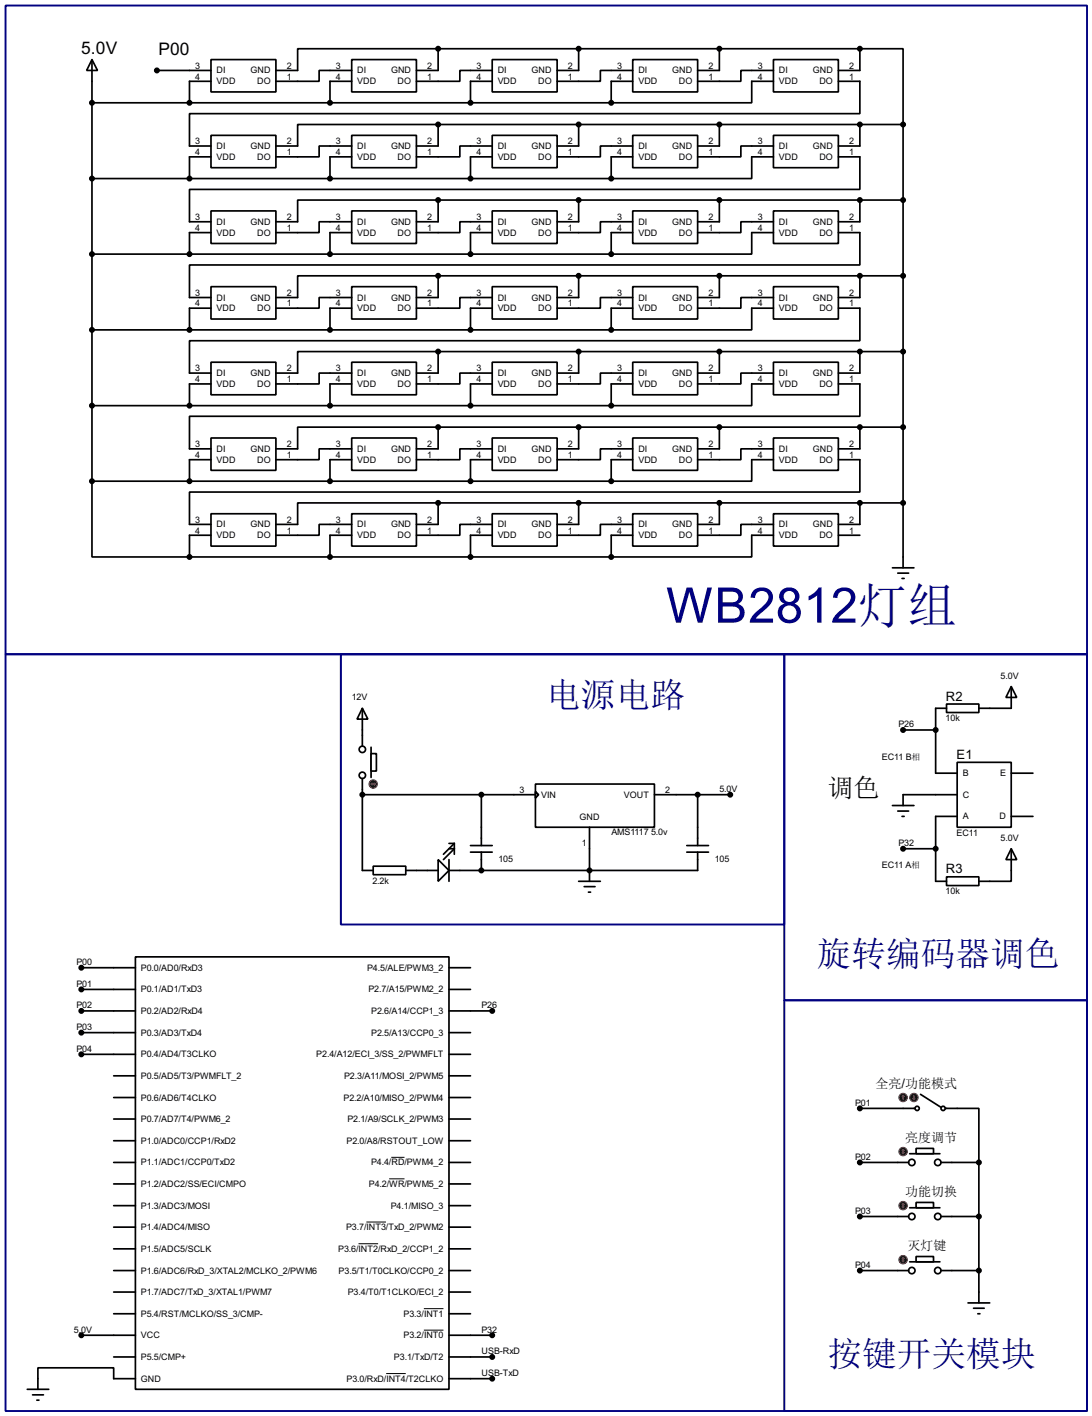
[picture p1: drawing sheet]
<svg xmlns="http://www.w3.org/2000/svg" width="256mm" height="333mm" viewBox="0 0 256 333" stroke-linecap="round" stroke-linejoin="round" font-family="sans-serif">
<g fill="none" stroke="#000" stroke-width=".4">
<path d="M21.6 19.1v94M36.9 16.6h7.6M44.5 19.1v5.1M77.5 16.6h-2.5v2.5h-5.1M77.5 19.1v5.1M102.9 11.5h-33v5.1M102.9 11.5v5.1M102.9 11.5h99.1M110.5 16.6h-2.5v2.5h-5.1M110.5 19.1v5.1M135.9 11.5v5.1M143.6 16.6h-2.6v2.5h-5.1"/>
<path d="M143.6 19.1v5.1M169 11.5v5.1M176.6 16.6h-2.6v2.5h-5M176.6 19.1v5.1h-33M202 19.1v7.6h-157.5v7.6M202 11.5h10.1v17.8M202 11.5v5.1M21.6 24.2h122M44.5 36.9v5.1M77.5 34.3h-2.5v2.6h-5.1M77.5 36.9v5.1M102.9 29.3h-33v5"/>
<path d="M102.9 29.3v5M102.9 29.3h109.2M110.5 34.3h-2.5v2.6h-5.1M110.5 36.9v5.1M135.9 29.3v5M143.6 34.3h-2.6v2.6h-5.1M143.6 36.9v5.1M169 29.3v5M176.6 34.3h-2.6v2.6h-5M176.6 36.9v5.1h-33M202 36.9v7.6h-157.5v7.6M202 29.3v5"/>
<path d="M212.1 29.3v101.6M21.6 42h122M21.6 59.7h122M44.5 54.7v5M77.5 52.1h-2.5v2.6h-5.1M77.5 54.7v5M102.9 47h-33v5.1M102.9 47v5.1M102.9 47h109.2M110.5 52.1h-2.5v2.6h-5.1M110.5 54.7v5M135.9 47v5.1"/>
<path d="M143.6 52.1h-2.6v2.6h-5.1M143.6 54.7v5M169 47v5.1M176.6 52.1h-2.6v2.6h-5M176.6 54.7v5h-33M202 54.7v7.6h-157.5v7.6M202 47v5.1M21.6 77.5h122M44.5 72.4v5.1M77.5 69.9h-2.5v2.5h-5.1M77.5 72.4v5.1M102.9 64.8h-33v5.1"/>
<path d="M102.9 64.8v5.1M102.9 64.8h109.2M110.5 69.9h-2.5v2.5h-5.1M110.5 72.4v5.1M135.9 64.8v5.1M143.6 69.9h-2.6v2.5h-5.1M143.6 72.4v5.1M169 64.8v5.1M176.6 69.9h-2.6v2.5h-5M176.6 72.4v5.1h-33M202 72.4v7.7h-157.5v7.6M202 64.8v5.1"/>
<path d="M21.6 95.3h122M44.5 90.2v5.1M77.5 87.7h-2.5v2.5h-5.1M77.5 90.2v5.1M102.9 82.6h-33v5.1M102.9 82.6v5.1M102.9 82.6h109.2M110.5 87.7h-2.5v2.5h-5.1M110.5 90.2v5.1M135.9 82.6v5.1M143.6 87.7h-2.6v2.5h-5.1M143.6 90.2v5.1"/>
<path d="M169 82.6v5.1M176.6 87.7h-2.6v2.5h-5M176.6 90.2v5.1h-33M202 90.2v7.6h-157.5v7.7M202 82.6v5.1M21.6 113.1v17.8h22.9M21.6 113.1h122M44.5 108v5.1M77.5 105.5h-2.5v2.5h-5.1M77.5 108v5.1M102.9 100.4h-33v5.1M102.9 118.2h-33v5"/>
<path d="M102.9 100.4v5.1M102.9 118.2v5M102.9 100.4h109.2M102.9 118.2h109.2M110.5 105.5h-2.5v2.5h-5.1M110.5 108v5.1M135.9 100.4v5.1M135.9 118.2v5M143.6 105.5h-2.6v2.5h-5.1M143.6 108v5.1M169 100.4v5.1M169 118.2v5"/>
<path d="M176.6 105.5h-2.6v2.5h-5M176.6 108v5.1h-33M202 108v7.6h-157.5v7.6M202 100.4v5.1M202 118.2v5M44.5 125.8v5.1M44.5 130.9h99.1M77.5 123.2h-2.5v2.6h-5.1M77.5 125.8v5.1M110.5 123.2h-2.5v2.6h-5.1M110.5 125.8v5.1M143.6 123.2h-2.6v2.6h-5.1"/>
<path d="M143.6 125.8v5.1M176.6 123.2h-2.6v2.6h-5M176.6 125.8v5.1h-33M85.1 171.5v1.3M212.1 171.5h7.7M219.8 166.4v15.3M232.5 166.4h5M85.1 186.7h35.6M85.1 185.5v19M113.1 186.7v7.7M138.5 199.4v5.1M158.8 186.7h12.7"/>
<path d="M163.9 186.7v7.7M212.1 186.7h7.7M212.1 199.4h7.7M219.8 191.8v15.3M97.8 204.5h2.6M108 204.5h55.9M237.5 204.5v2.6h-5M19.1 227.4h7.6M19.1 232.5h7.6M19.1 237.5h7.6M110.5 237.5h5.1M19.1 242.6h7.6"/>
<path d="M19.1 247.7h7.6M202 260.4h10.1M202 273.1h8.9M223.6 273.1h6.3M224.8 260.4h5.1v12.7M229.9 273.1v30.5M202 285.8h8.9M202 298.5h8.9M223.6 285.8h6.3M223.6 298.5h6.3M19.1 313.7h7.6M110.5 318.8h5.1"/>
<path d="M110.5 313.7h5.1M8.9 323.9v-2.5h17.8v2.5M110.5 323.9h5.1"/>
</g>
<g fill="#000">
<circle cx="113.1" cy="204.5" r=".2"/>
<circle cx="138.5" cy="204.5" r=".2"/>
</g>
<path d="M224.8 179.1h12.7v15.3h-12.7z" fill="#fff" stroke="#000" stroke-width=".4"/>
<path d="M209.6 189.3h5.1M210.9 190.6h2.5M211.9 191.8h.5M212.1 186.7v2.6M219.8 191.8h5M219.8 186.7h5M219.8 181.7h5M237.5 191.8h5.1M237.5 181.7h5.1" fill="none" stroke="#000" stroke-width=".4"/>
<path d="M222.3 165.4h7.6v2h-7.6z" fill="#fff" stroke="#000" stroke-width=".4"/>
<path d="M219.8 166.4h2.5M229.9 166.4h2.6" fill="none" stroke="#000" stroke-width=".4"/>
<path d="M222.3 206h7.6v2.1h-7.6z" fill="#fff" stroke="#000" stroke-width=".4"/>
<path d="M237.5 161.3l1.3 2.6h-2.5zM237.5 161.3v5.1M237.5 199.4l1.3 2.6h-2.5zM237.5 199.4v5.1M219.8 207.1h2.5M229.9 207.1h2.6" fill="none" stroke="#000" stroke-width=".4"/>
<g fill="#000" stroke="#000" stroke-width=".4">
<circle cx="212.1" cy="171.5" r=".5"/>
<circle cx="219.7" cy="171.5" r=".5"/>
<circle cx="212.1" cy="199.4" r=".5"/>
<circle cx="219.7" cy="199.4" r=".5"/>
</g>
<path d="M1.3 1.3h254v152.4h-254zM80.1 153.7h104.1v63.5h-104.1zM184.2 153.7h71.1v81.3h-71.1z" fill="none" stroke="#000080" stroke-width=".45"/>
<g fill="#fff" stroke="#000" stroke-width=".4">
<circle cx="215.4" cy="260.4" r=".5"/>
<circle cx="221.5" cy="260.4" r=".5"/>
</g>
<path d="M216.2 257.1l4.8 3.1M212.1 260.4h2.8M222.1 260.4h2.7" fill="none" stroke="#000" stroke-width=".4"/>
<circle cx="214.6" cy="257.9" r="1" fill="#400000" stroke="#f00" stroke-width=".23"/>
<path d="M214.4 258.1l.3 .3M214.7 257.4v1M214.9 258.1l-.2 .3" fill="none" stroke="#f00" stroke-width=".23"/>
<circle cx="212.1" cy="257.9" r="1" fill="#400000" stroke="#f00" stroke-width=".23"/>
<path d="M212.1 257.4l.3 .2M212.1 257.4l-.2 .2M212.1 257.4v1" fill="none" stroke="#f00" stroke-width=".23"/>
<path d="M227.4 306.1h5.1M228.7 307.4h2.5M229.7 308.7h.5M229.9 303.6v2.5" fill="none" stroke="#000" stroke-width=".4"/>
<g fill="#fff" stroke="#000" stroke-width=".4">
<circle cx="214.1" cy="273.1" r=".75"/>
<circle cx="220.2" cy="273.1" r=".75"/>
</g>
<path d="M213.7 271.1h7.1" fill="none" stroke="#000" stroke-width=".4"/>
<path d="M215.2 269.8h4.1v1.3h-4.1z" fill="#fff" stroke="#000" stroke-width=".4"/>
<path d="M210.9 273.1h2.5M221 273.1h2.6" fill="none" stroke="#000" stroke-width=".4"/>
<circle cx="212.1" cy="270.6" r="1" fill="#400000" stroke="#f00" stroke-width=".23"/>
<path d="M211.9 270.8l.2 .3M212.1 270.1v1M212.1 270.1l.3 .2M212.1 270.1l-.2 .2M212.4 270.8l-.3 .3" fill="none" stroke="#f00" stroke-width=".23"/>
<g fill="#fff" stroke="#000" stroke-width=".4">
<circle cx="214.1" cy="285.8" r=".75"/>
<circle cx="220.2" cy="285.8" r=".75"/>
</g>
<path d="M213.7 283.8h7.1" fill="none" stroke="#000" stroke-width=".4"/>
<path d="M215.2 282.5h4.1v1.3h-4.1z" fill="#fff" stroke="#000" stroke-width=".4"/>
<path d="M210.9 285.8h2.5M221 285.8h2.6" fill="none" stroke="#000" stroke-width=".4"/>
<circle cx="212.1" cy="283.3" r="1" fill="#400000" stroke="#f00" stroke-width=".23"/>
<path d="M211.9 283.5l.2 .3M212.1 282.8v1M212.1 282.8l.3 .2M212.1 282.8l-.2 .2M212.4 283.5l-.3 .3" fill="none" stroke="#f00" stroke-width=".23"/>
<g fill="#000" stroke="#000" stroke-width=".4">
<circle cx="201.9" cy="260.4" r=".5"/>
<circle cx="201.9" cy="273.1" r=".5"/>
<circle cx="201.9" cy="285.8" r=".5"/>
</g>
<g fill="#fff" stroke="#000" stroke-width=".4">
<circle cx="214.1" cy="298.5" r=".75"/>
<circle cx="220.2" cy="298.5" r=".75"/>
</g>
<path d="M213.7 296.5h7.1" fill="none" stroke="#000" stroke-width=".4"/>
<path d="M215.2 295.2h4.1v1.3h-4.1z" fill="#fff" stroke="#000" stroke-width=".4"/>
<path d="M210.9 298.5h2.5M221 298.5h2.6" fill="none" stroke="#000" stroke-width=".4"/>
<circle cx="212.1" cy="296" r="1" fill="#400000" stroke="#f00" stroke-width=".23"/>
<path d="M211.9 296.2l.2 .3M212.1 295.5v1M212.1 295.5l.3 .2M212.1 295.5l-.2 .2M212.4 296.2l-.3 .3" fill="none" stroke="#f00" stroke-width=".23"/>
<circle cx="201.9" cy="298.5" r=".5" fill="#000" stroke="#000" stroke-width=".4"/>
<path d="M31.8 224.8h73.7v101.6h-73.7z" fill="#fff" stroke="#000" stroke-width=".4"/>
<g fill="none" stroke="#000" stroke-width=".4">
<path d="M85.1 166.4l1.3 2.6h-2.5zM85.1 166.4v5.1M110.5 198.7h5.1M113.1 194.4v4.3M161.3 198.7h5.1M163.9 194.4v4.3M110.5 200.2h5.1M113.1 200.2v4.3M135.9 207.1h5.1M137.2 208.3h2.6M138.2 209.6h.5M138.5 204.5v2.6"/>
<path d="M161.3 200.2h5.1M163.9 200.2v4.3M26.7 227.4h5.1M26.7 232.5h5.1M26.7 237.5h5.1M105.5 227.4h5M105.5 232.5h5M105.5 237.5h5M26.7 242.6h5.1M26.7 247.7h5.1M26.7 252.8h5.1M26.7 257.9h5.1"/>
<path d="M105.5 242.6h5M105.5 247.7h5M105.5 252.8h5M105.5 257.9h5M26.7 262.9h5.1M26.7 268h5.1M26.7 273.1h5.1M26.7 278.2h5.1M105.5 262.9h5M105.5 268h5M105.5 273.1h5M105.5 278.2h5"/>
<path d="M26.7 283.3h5.1M26.7 288.3h5.1M26.7 293.4h5.1M26.7 298.5h5.1M105.5 283.3h5M105.5 288.3h5M105.5 293.4h5M105.5 298.5h5M26.7 303.6h5.1M26.7 318.8h5.1M26.7 313.7h5.1M26.7 308.7h5.1"/>
<path d="M105.5 303.6h5M105.5 318.8h5M105.5 313.7h5M105.5 308.7h5M26.7 323.9h5.1M105.5 323.9h5"/>
</g>
<path d="M91.4 277h3.6M91.9 271.9h3.1M84.2 292.2h4.6M86.1 287.1h4.6M99.6 312.5h4.6M99.6 307.5h4.6M90.7 322.7h4.6" fill="none" stroke="#000" stroke-width=".23"/>
<g fill="#000" stroke="#000" stroke-width=".4">
<circle cx="163.8" cy="186.7" r=".5"/>
<circle cx="171.5" cy="186.7" r=".5"/>
<circle cx="138.4" cy="204.5" r=".5"/>
</g>
<path d="M125.8 184.2h27.9v10.2h-27.9z" fill="#fff" stroke="#000" stroke-width=".4"/>
<path d="M120.7 186.7h5.1M125.8 186l.7 .7-.7 .8zM138.5 194.4v5M153.7 186.7h5.1" fill="none" stroke="#000" stroke-width=".4"/>
<g fill="#fff" stroke="#000" stroke-width=".4">
<circle cx="85.1" cy="182.2" r=".75"/>
<circle cx="85.1" cy="176.1" r=".75"/>
</g>
<path d="M87.2 175.6v7.1" fill="none" stroke="#000" stroke-width=".4"/>
<path d="M87.2 177.1h1.2v4.1h-1.2z" fill="#fff" stroke="#000" stroke-width=".4"/>
<path d="M85.1 172.8v2.5M85.1 182.9v2.6" fill="none" stroke="#000" stroke-width=".4"/>
<circle cx="87.6" cy="184.2" r="1" fill="#400000" stroke="#f00" stroke-width=".23"/>
<path d="M87.2 184.2h1M87.2 184.2l.2 .3M87.4 184l-.2 .2M87.9 184l.3 .2M88.2 184.2l-.3 .3" fill="none" stroke="#f00" stroke-width=".23"/>
<path d="M87.7 203.5h7.6v2h-7.6z" fill="#fff" stroke="#000" stroke-width=".4"/>
<path d="M85.1 204.5h2.6M95.3 204.5h2.5" fill="none" stroke="#000" stroke-width=".4"/>
<path d="M102.9 202l2.6 2.5-2.6 2.6z" fill="#fff" stroke="#000" stroke-width=".4"/>
<path d="M105.5 199.4h1.2l-2.5 2.6M105.5 198.2h1.2M106.7 198.2l-2.5 2.5M106.7 198.2v2.5M100.4 204.5h2.5M105.5 202v5.1M105.5 204.5h2.5" fill="none" stroke="#000" stroke-width=".4"/>
<g fill="#000" stroke="#000" stroke-width=".4">
<circle cx="85.1" cy="186.7" r=".5"/>
<circle cx="113" cy="186.7" r=".5"/>
<circle cx="113" cy="204.5" r=".5"/>
<circle cx="19.1" cy="237.5" r=".5"/>
<circle cx="19.1" cy="232.5" r=".5"/>
<circle cx="19.1" cy="227.4" r=".5"/>
<circle cx="19.1" cy="247.7" r=".5"/>
<circle cx="19.1" cy="242.6" r=".5"/>
</g>
<path d="M49.6 14h15.2v7.6h-15.2z" fill-rule="evenodd" fill="#fff" stroke="#000" stroke-width=".4"/>
<path d="M44.5 19.1h5.1M44.5 16.6h5.1M64.8 19.1h5.1M64.8 16.6h5.1" fill="none" stroke="#000" stroke-width=".4"/>
<path d="M82.6 14h15.2v7.6h-15.2z" fill-rule="evenodd" fill="#fff" stroke="#000" stroke-width=".4"/>
<path d="M77.5 19.1h5.1M77.5 16.6h5.1M97.8 19.1h5.1M97.8 16.6h5.1" fill="none" stroke="#000" stroke-width=".4"/>
<path d="M115.6 14h15.3v7.6h-15.3z" fill-rule="evenodd" fill="#fff" stroke="#000" stroke-width=".4"/>
<path d="M110.5 19.1h5.1M110.5 16.6h5.1M130.9 19.1h5M130.9 16.6h5" fill="none" stroke="#000" stroke-width=".4"/>
<path d="M148.6 14h15.3v7.6h-15.3z" fill-rule="evenodd" fill="#fff" stroke="#000" stroke-width=".4"/>
<path d="M143.6 19.1h5M143.6 16.6h5M163.9 19.1h5.1M163.9 16.6h5.1" fill="none" stroke="#000" stroke-width=".4"/>
<path d="M181.7 14h15.2v7.6h-15.2z" fill-rule="evenodd" fill="#fff" stroke="#000" stroke-width=".4"/>
<path d="M176.6 19.1h5.1M176.6 16.6h5.1M196.9 19.1h5.1M196.9 16.6h5.1" fill="none" stroke="#000" stroke-width=".4"/>
<circle cx="36.8" cy="16.6" r=".5" fill="#000" stroke="#000" stroke-width=".4"/>
<path d="M49.6 85.1h15.2v7.7h-15.2z" fill-rule="evenodd" fill="#fff" stroke="#000" stroke-width=".4"/>
<path d="M44.5 90.2h5.1M44.5 87.7h5.1M64.8 90.2h5.1M64.8 87.7h5.1" fill="none" stroke="#000" stroke-width=".4"/>
<path d="M82.6 85.1h15.2v7.7h-15.2z" fill-rule="evenodd" fill="#fff" stroke="#000" stroke-width=".4"/>
<path d="M77.5 90.2h5.1M77.5 87.7h5.1M97.8 90.2h5.1M97.8 87.7h5.1" fill="none" stroke="#000" stroke-width=".4"/>
<path d="M115.6 85.1h15.3v7.7h-15.3z" fill-rule="evenodd" fill="#fff" stroke="#000" stroke-width=".4"/>
<path d="M110.5 90.2h5.1M110.5 87.7h5.1M130.9 90.2h5M130.9 87.7h5" fill="none" stroke="#000" stroke-width=".4"/>
<path d="M148.6 85.1h15.3v7.7h-15.3z" fill-rule="evenodd" fill="#fff" stroke="#000" stroke-width=".4"/>
<path d="M143.6 90.2h5M143.6 87.7h5M163.9 90.2h5.1M163.9 87.7h5.1" fill="none" stroke="#000" stroke-width=".4"/>
<path d="M181.7 85.1h15.2v7.7h-15.2z" fill-rule="evenodd" fill="#fff" stroke="#000" stroke-width=".4"/>
<path d="M176.6 90.2h5.1M176.6 87.7h5.1M196.9 90.2h5.1M196.9 87.7h5.1" fill="none" stroke="#000" stroke-width=".4"/>
<path d="M49.6 31.8h15.2v7.6h-15.2z" fill-rule="evenodd" fill="#fff" stroke="#000" stroke-width=".4"/>
<path d="M44.5 36.9h5.1M44.5 34.3h5.1M64.8 36.9h5.1M64.8 34.3h5.1" fill="none" stroke="#000" stroke-width=".4"/>
<path d="M82.6 31.8h15.2v7.6h-15.2z" fill-rule="evenodd" fill="#fff" stroke="#000" stroke-width=".4"/>
<path d="M77.5 36.9h5.1M77.5 34.3h5.1M97.8 36.9h5.1M97.8 34.3h5.1" fill="none" stroke="#000" stroke-width=".4"/>
<path d="M115.6 31.8h15.3v7.6h-15.3z" fill-rule="evenodd" fill="#fff" stroke="#000" stroke-width=".4"/>
<path d="M110.5 36.9h5.1M110.5 34.3h5.1M130.9 36.9h5M130.9 34.3h5" fill="none" stroke="#000" stroke-width=".4"/>
<path d="M148.6 31.8h15.3v7.6h-15.3z" fill-rule="evenodd" fill="#fff" stroke="#000" stroke-width=".4"/>
<path d="M143.6 36.9h5M143.6 34.3h5M163.9 36.9h5.1M163.9 34.3h5.1" fill="none" stroke="#000" stroke-width=".4"/>
<path d="M181.7 31.8h15.2v7.6h-15.2z" fill-rule="evenodd" fill="#fff" stroke="#000" stroke-width=".4"/>
<path d="M176.6 36.9h5.1M176.6 34.3h5.1M196.9 36.9h5.1M196.9 34.3h5.1" fill="none" stroke="#000" stroke-width=".4"/>
<path d="M49.6 102.9h15.2v7.6h-15.2z" fill-rule="evenodd" fill="#fff" stroke="#000" stroke-width=".4"/>
<path d="M44.5 108h5.1M44.5 105.5h5.1M64.8 108h5.1M64.8 105.5h5.1" fill="none" stroke="#000" stroke-width=".4"/>
<path d="M82.6 102.9h15.2v7.6h-15.2z" fill-rule="evenodd" fill="#fff" stroke="#000" stroke-width=".4"/>
<path d="M77.5 108h5.1M77.5 105.5h5.1M97.8 108h5.1M97.8 105.5h5.1" fill="none" stroke="#000" stroke-width=".4"/>
<path d="M115.6 102.9h15.3v7.6h-15.3z" fill-rule="evenodd" fill="#fff" stroke="#000" stroke-width=".4"/>
<path d="M110.5 108h5.1M110.5 105.5h5.1M130.9 108h5M130.9 105.5h5" fill="none" stroke="#000" stroke-width=".4"/>
<path d="M148.6 102.9h15.3v7.6h-15.3z" fill-rule="evenodd" fill="#fff" stroke="#000" stroke-width=".4"/>
<path d="M143.6 108h5M143.6 105.5h5M163.9 108h5.1M163.9 105.5h5.1" fill="none" stroke="#000" stroke-width=".4"/>
<path d="M181.7 102.9h15.2v7.6h-15.2z" fill-rule="evenodd" fill="#fff" stroke="#000" stroke-width=".4"/>
<path d="M176.6 108h5.1M176.6 105.5h5.1M196.9 108h5.1M196.9 105.5h5.1" fill="none" stroke="#000" stroke-width=".4"/>
<path d="M49.6 49.6h15.2v7.6h-15.2z" fill-rule="evenodd" fill="#fff" stroke="#000" stroke-width=".4"/>
<path d="M44.5 54.7h5.1M44.5 52.1h5.1M64.8 54.7h5.1M64.8 52.1h5.1" fill="none" stroke="#000" stroke-width=".4"/>
<path d="M82.6 49.6h15.2v7.6h-15.2z" fill-rule="evenodd" fill="#fff" stroke="#000" stroke-width=".4"/>
<path d="M77.5 54.7h5.1M77.5 52.1h5.1M97.8 54.7h5.1M97.8 52.1h5.1" fill="none" stroke="#000" stroke-width=".4"/>
<path d="M115.6 49.6h15.3v7.6h-15.3z" fill-rule="evenodd" fill="#fff" stroke="#000" stroke-width=".4"/>
<path d="M110.5 54.7h5.1M110.5 52.1h5.1M130.9 54.7h5M130.9 52.1h5" fill="none" stroke="#000" stroke-width=".4"/>
<path d="M148.6 49.6h15.3v7.6h-15.3z" fill-rule="evenodd" fill="#fff" stroke="#000" stroke-width=".4"/>
<path d="M143.6 54.7h5M143.6 52.1h5M163.9 54.7h5.1M163.9 52.1h5.1" fill="none" stroke="#000" stroke-width=".4"/>
<path d="M181.7 49.6h15.2v7.6h-15.2z" fill-rule="evenodd" fill="#fff" stroke="#000" stroke-width=".4"/>
<path d="M176.6 54.7h5.1M176.6 52.1h5.1M196.9 54.7h5.1M196.9 52.1h5.1" fill="none" stroke="#000" stroke-width=".4"/>
<path d="M49.6 120.7h15.2v7.6h-15.2z" fill-rule="evenodd" fill="#fff" stroke="#000" stroke-width=".4"/>
<path d="M44.5 125.8h5.1M44.5 123.2h5.1M64.8 125.8h5.1M64.8 123.2h5.1" fill="none" stroke="#000" stroke-width=".4"/>
<path d="M82.6 120.7h15.2v7.6h-15.2z" fill-rule="evenodd" fill="#fff" stroke="#000" stroke-width=".4"/>
<path d="M77.5 125.8h5.1M77.5 123.2h5.1M97.8 125.8h5.1M97.8 123.2h5.1" fill="none" stroke="#000" stroke-width=".4"/>
<path d="M115.6 120.7h15.3v7.6h-15.3z" fill-rule="evenodd" fill="#fff" stroke="#000" stroke-width=".4"/>
<path d="M110.5 125.8h5.1M110.5 123.2h5.1M130.9 125.8h5M130.9 123.2h5" fill="none" stroke="#000" stroke-width=".4"/>
<path d="M148.6 120.7h15.3v7.6h-15.3z" fill-rule="evenodd" fill="#fff" stroke="#000" stroke-width=".4"/>
<path d="M143.6 125.8h5M143.6 123.2h5M163.9 125.8h5.1M163.9 123.2h5.1" fill="none" stroke="#000" stroke-width=".4"/>
<path d="M181.7 120.7h15.2v7.6h-15.2z" fill-rule="evenodd" fill="#fff" stroke="#000" stroke-width=".4"/>
<path d="M176.6 125.8h5.1M176.6 123.2h5.1M196.9 125.8h5.1M196.9 123.2h5.1" fill="none" stroke="#000" stroke-width=".4"/>
<path d="M49.6 67.4h15.2v7.6h-15.2z" fill-rule="evenodd" fill="#fff" stroke="#000" stroke-width=".4"/>
<path d="M44.5 72.4h5.1M44.5 69.9h5.1M64.8 72.4h5.1M64.8 69.9h5.1" fill="none" stroke="#000" stroke-width=".4"/>
<path d="M82.6 67.4h15.2v7.6h-15.2z" fill-rule="evenodd" fill="#fff" stroke="#000" stroke-width=".4"/>
<path d="M77.5 72.4h5.1M77.5 69.9h5.1M97.8 72.4h5.1M97.8 69.9h5.1" fill="none" stroke="#000" stroke-width=".4"/>
<path d="M115.6 67.4h15.3v7.6h-15.3z" fill-rule="evenodd" fill="#fff" stroke="#000" stroke-width=".4"/>
<path d="M110.5 72.4h5.1M110.5 69.9h5.1M130.9 72.4h5M130.9 69.9h5" fill="none" stroke="#000" stroke-width=".4"/>
<path d="M148.6 67.4h15.3v7.6h-15.3z" fill-rule="evenodd" fill="#fff" stroke="#000" stroke-width=".4"/>
<path d="M143.6 72.4h5M143.6 69.9h5M163.9 72.4h5.1M163.9 69.9h5.1" fill="none" stroke="#000" stroke-width=".4"/>
<path d="M181.7 67.4h15.2v7.6h-15.2z" fill-rule="evenodd" fill="#fff" stroke="#000" stroke-width=".4"/>
<g fill="none" stroke="#000" stroke-width=".4">
<path d="M21.6 14l1.3 2.6h-2.5zM21.6 14v5.1M176.6 72.4h5.1M176.6 69.9h5.1M196.9 72.4h5.1M196.9 69.9h5.1M209.6 133.4h5.1M210.9 134.7h2.5M211.9 135.9h.5M212.1 130.9v2.5M6.4 326.4h5.1M7.7 327.7h2.5"/>
<path d="M8.7 329h.5M8.9 323.9v2.5"/>
</g>
<g fill="#000" stroke="#000" stroke-width=".4">
<circle cx="102.9" cy="11.5" r=".5"/>
<circle cx="135.9" cy="11.5" r=".5"/>
<circle cx="168.9" cy="11.5" r=".5"/>
<circle cx="201.9" cy="11.5" r=".5"/>
<circle cx="21.6" cy="24.2" r=".5"/>
<circle cx="44.5" cy="24.2" r=".5"/>
<circle cx="77.5" cy="24.2" r=".5"/>
<circle cx="102.9" cy="29.3" r=".5"/>
<circle cx="110.5" cy="24.2" r=".5"/>
<circle cx="135.9" cy="29.3" r=".5"/>
<circle cx="143.5" cy="24.2" r=".5"/>
<circle cx="168.9" cy="29.3" r=".5"/>
<circle cx="201.9" cy="29.3" r=".5"/>
<circle cx="212.1" cy="29.3" r=".5"/>
<circle cx="21.6" cy="42" r=".5"/>
<circle cx="21.6" cy="59.7" r=".5"/>
<circle cx="44.5" cy="42" r=".5"/>
<circle cx="44.5" cy="59.7" r=".5"/>
<circle cx="77.5" cy="59.7" r=".5"/>
<circle cx="77.5" cy="42" r=".5"/>
<circle cx="102.9" cy="47" r=".5"/>
<circle cx="110.5" cy="59.7" r=".5"/>
<circle cx="110.5" cy="42" r=".5"/>
<circle cx="135.9" cy="47" r=".5"/>
<circle cx="143.5" cy="42" r=".5"/>
<circle cx="143.5" cy="59.7" r=".5"/>
<circle cx="168.9" cy="47" r=".5"/>
<circle cx="201.9" cy="47" r=".5"/>
<circle cx="212.1" cy="47" r=".5"/>
<circle cx="21.6" cy="77.5" r=".5"/>
<circle cx="44.5" cy="77.5" r=".5"/>
<circle cx="77.5" cy="77.5" r=".5"/>
<circle cx="102.9" cy="64.8" r=".5"/>
<circle cx="110.5" cy="77.5" r=".5"/>
<circle cx="135.9" cy="64.8" r=".5"/>
<circle cx="143.5" cy="77.5" r=".5"/>
<circle cx="168.9" cy="64.8" r=".5"/>
<circle cx="201.9" cy="64.8" r=".5"/>
<circle cx="212.1" cy="64.8" r=".5"/>
<circle cx="21.6" cy="95.3" r=".5"/>
<circle cx="44.5" cy="95.3" r=".5"/>
<circle cx="77.5" cy="95.3" r=".5"/>
<circle cx="102.9" cy="82.6" r=".5"/>
<circle cx="110.5" cy="95.3" r=".5"/>
<circle cx="135.9" cy="82.6" r=".5"/>
<circle cx="143.5" cy="95.3" r=".5"/>
<circle cx="168.9" cy="82.6" r=".5"/>
<circle cx="201.9" cy="82.6" r=".5"/>
<circle cx="212.1" cy="82.6" r=".5"/>
<circle cx="21.6" cy="113.1" r=".5"/>
<circle cx="44.5" cy="113.1" r=".5"/>
<circle cx="77.5" cy="113.1" r=".5"/>
<circle cx="102.9" cy="118.2" r=".5"/>
<circle cx="102.9" cy="100.4" r=".5"/>
<circle cx="110.5" cy="113.1" r=".5"/>
<circle cx="135.9" cy="118.2" r=".5"/>
<circle cx="135.9" cy="100.4" r=".5"/>
<circle cx="143.5" cy="113.1" r=".5"/>
<circle cx="168.9" cy="118.2" r=".5"/>
<circle cx="168.9" cy="100.4" r=".5"/>
<circle cx="201.9" cy="118.2" r=".5"/>
<circle cx="201.9" cy="100.4" r=".5"/>
<circle cx="212.1" cy="118.2" r=".5"/>
<circle cx="212.1" cy="100.4" r=".5"/>
<circle cx="44.5" cy="130.9" r=".5"/>
<circle cx="77.5" cy="130.9" r=".5"/>
<circle cx="110.5" cy="130.9" r=".5"/>
<circle cx="143.5" cy="130.9" r=".5"/>
<circle cx="115.6" cy="237.5" r=".5"/>
<circle cx="229.9" cy="273.1" r=".5"/>
<circle cx="229.9" cy="298.5" r=".5"/>
<circle cx="229.9" cy="285.8" r=".5"/>
<circle cx="19.1" cy="313.7" r=".5"/>
<circle cx="115.6" cy="313.7" r=".5"/>
<circle cx="115.6" cy="318.8" r=".5"/>
<circle cx="115.6" cy="323.9" r=".5"/>
</g>
<path d="M1.3 153.7h254v177.8h-254zM184.2 235h71.1v96.5h-71.1z" fill="none" stroke="#000080" stroke-width=".45"/>
<text font-size="12.9" fill="#000080" x="156.5" y="146.3">WB2812灯组</text>
<g font-size="8.2" fill="#000080">
<text x="128.3" y="166.1">电源电路</text>
<text x="191.8" y="227.1">旋转编码器调色</text>
<text x="194.4" y="321">按键开关模块</text>
</g>
<text font-size="6.1" x="194.4" y="187.2">调色</text>
<g font-size="4.6">
<text x="19.1" y="12.8">5.0V</text>
<text x="37.2" y="13">P00</text>
</g>
<g font-size="3.4">
<text x="222.2" y="164.6">R2</text>
<text x="224.7" y="178.3">E1</text>
<text x="222.2" y="205.2">R3</text>
</g>
<g font-size="3.1">
<text x="205.7" y="255.5">全亮/功能模式</text>
<text x="212.6" y="268.2">亮度调节</text>
<text x="212.6" y="280.9">功能切换</text>
<text x="213.2" y="293.6">灭灯键</text>
</g>
<g font-size="2.4">
<text x="45.9" y="16.2">3</text>
<text x="50.9" y="17.3">DI</text>
<text x="58.8" y="17.3">GND</text>
<text x="67.4" y="16.2">2</text>
<text x="78.9" y="16.2">3</text>
<text x="83.9" y="17.3">DI</text>
<text x="91.8" y="17.3">GND</text>
<text x="100.4" y="16.2">2</text>
<text x="111.9" y="16.2">3</text>
<text x="116.9" y="17.3">DI</text>
<text x="124.8" y="17.3">GND</text>
<text x="133.4" y="16.2">2</text>
<text x="145" y="16.2">3</text>
<text x="149.9" y="17.3">DI</text>
<text x="157.9" y="17.3">GND</text>
<text x="166.4" y="16.2">2</text>
<text x="178" y="16.2">3</text>
<text x="182.9" y="17.3">DI</text>
<text x="190.9" y="17.3">GND</text>
<text x="199.4" y="16.2">2</text>
<text x="45.9" y="18.7">4</text>
<text x="50.9" y="19.8">VDD</text>
<text x="60.4" y="19.8">DO</text>
<text x="67.4" y="18.7">1</text>
<text x="78.9" y="18.7">4</text>
<text x="83.9" y="19.8">VDD</text>
<text x="93.4" y="19.8">DO</text>
<text x="100.4" y="18.7">1</text>
<text x="111.9" y="18.7">4</text>
<text x="116.9" y="19.8">VDD</text>
<text x="126.4" y="19.8">DO</text>
<text x="133.4" y="18.7">1</text>
<text x="145" y="18.7">4</text>
<text x="149.9" y="19.8">VDD</text>
<text x="159.4" y="19.8">DO</text>
<text x="166.4" y="18.7">1</text>
<text x="178" y="18.7">4</text>
<text x="182.9" y="19.8">VDD</text>
<text x="192.4" y="19.8">DO</text>
<text x="199.4" y="18.7">1</text>
<text x="45.9" y="33.9">3</text>
<text x="50.9" y="35">DI</text>
<text x="58.8" y="35">GND</text>
<text x="67.4" y="33.9">2</text>
<text x="78.9" y="33.9">3</text>
<text x="83.9" y="35">DI</text>
<text x="91.8" y="35">GND</text>
<text x="100.4" y="33.9">2</text>
<text x="111.9" y="33.9">3</text>
<text x="116.9" y="35">DI</text>
<text x="124.8" y="35">GND</text>
<text x="133.4" y="33.9">2</text>
<text x="145" y="33.9">3</text>
<text x="149.9" y="35">DI</text>
<text x="157.9" y="35">GND</text>
<text x="166.4" y="33.9">2</text>
<text x="178" y="33.9">3</text>
<text x="182.9" y="35">DI</text>
<text x="190.9" y="35">GND</text>
<text x="199.4" y="33.9">2</text>
<text x="45.9" y="36.4">4</text>
<text x="50.9" y="37.5">VDD</text>
<text x="60.4" y="37.5">DO</text>
<text x="67.4" y="36.4">1</text>
<text x="78.9" y="36.4">4</text>
<text x="83.9" y="37.5">VDD</text>
<text x="93.4" y="37.5">DO</text>
<text x="100.4" y="36.4">1</text>
<text x="111.9" y="36.4">4</text>
<text x="116.9" y="37.5">VDD</text>
<text x="126.4" y="37.5">DO</text>
<text x="133.4" y="36.4">1</text>
<text x="145" y="36.4">4</text>
<text x="149.9" y="37.5">VDD</text>
<text x="159.4" y="37.5">DO</text>
<text x="166.4" y="36.4">1</text>
<text x="178" y="36.4">4</text>
<text x="182.9" y="37.5">VDD</text>
<text x="192.4" y="37.5">DO</text>
<text x="199.4" y="36.4">1</text>
<text x="45.9" y="51.7">3</text>
<text x="50.9" y="52.8">DI</text>
<text x="58.8" y="52.8">GND</text>
<text x="67.4" y="51.7">2</text>
<text x="78.9" y="51.7">3</text>
<text x="83.9" y="52.8">DI</text>
<text x="91.8" y="52.8">GND</text>
<text x="100.4" y="51.7">2</text>
<text x="111.9" y="51.7">3</text>
<text x="116.9" y="52.8">DI</text>
<text x="124.8" y="52.8">GND</text>
<text x="133.4" y="51.7">2</text>
<text x="145" y="51.7">3</text>
<text x="149.9" y="52.8">DI</text>
<text x="157.9" y="52.8">GND</text>
<text x="166.4" y="51.7">2</text>
<text x="178" y="51.7">3</text>
<text x="182.9" y="52.8">DI</text>
<text x="190.9" y="52.8">GND</text>
<text x="199.4" y="51.7">2</text>
<text x="45.9" y="54.3">4</text>
<text x="50.9" y="55.4">VDD</text>
<text x="60.4" y="55.4">DO</text>
<text x="67.4" y="54.3">1</text>
<text x="78.9" y="54.3">4</text>
<text x="83.9" y="55.4">VDD</text>
<text x="93.4" y="55.4">DO</text>
<text x="100.4" y="54.3">1</text>
<text x="111.9" y="54.3">4</text>
<text x="116.9" y="55.4">VDD</text>
<text x="126.4" y="55.4">DO</text>
<text x="133.4" y="54.3">1</text>
<text x="145" y="54.3">4</text>
<text x="149.9" y="55.4">VDD</text>
<text x="159.4" y="55.4">DO</text>
<text x="166.4" y="54.3">1</text>
<text x="178" y="54.3">4</text>
<text x="182.9" y="55.4">VDD</text>
<text x="192.4" y="55.4">DO</text>
<text x="199.4" y="54.3">1</text>
<text x="45.9" y="69.5">3</text>
<text x="45.9" y="72">4</text>
<text x="50.9" y="70.6">DI</text>
<text x="58.8" y="70.6">GND</text>
<text x="67.4" y="72">1</text>
<text x="67.4" y="69.5">2</text>
<text x="78.9" y="69.5">3</text>
<text x="78.9" y="72">4</text>
<text x="83.9" y="70.6">DI</text>
<text x="91.8" y="70.6">GND</text>
<text x="100.4" y="72">1</text>
<text x="100.4" y="69.5">2</text>
<text x="111.9" y="69.5">3</text>
<text x="111.9" y="72">4</text>
<text x="116.9" y="70.6">DI</text>
<text x="124.8" y="70.6">GND</text>
<text x="133.4" y="72">1</text>
<text x="133.4" y="69.5">2</text>
<text x="145" y="69.5">3</text>
<text x="145" y="72">4</text>
<text x="149.9" y="70.6">DI</text>
<text x="157.9" y="70.6">GND</text>
<text x="166.4" y="72">1</text>
<text x="166.4" y="69.5">2</text>
<text x="178" y="69.5">3</text>
<text x="178" y="72">4</text>
<text x="182.9" y="70.6">DI</text>
<text x="190.9" y="70.6">GND</text>
<text x="199.4" y="72">1</text>
<text x="199.4" y="69.5">2</text>
<text x="50.9" y="73.1">VDD</text>
<text x="60.4" y="73.1">DO</text>
<text x="83.9" y="73.1">VDD</text>
<text x="93.4" y="73.1">DO</text>
<text x="116.9" y="73.1">VDD</text>
<text x="126.4" y="73.1">DO</text>
<text x="149.9" y="73.1">VDD</text>
<text x="159.4" y="73.1">DO</text>
<text x="182.9" y="73.1">VDD</text>
<text x="192.4" y="73.1">DO</text>
<text x="45.9" y="87.3">3</text>
<text x="45.9" y="89.8">4</text>
<text x="50.9" y="88.4">DI</text>
<text x="58.8" y="88.4">GND</text>
<text x="67.4" y="89.8">1</text>
<text x="67.4" y="87.3">2</text>
<text x="78.9" y="87.3">3</text>
<text x="78.9" y="89.8">4</text>
<text x="83.9" y="88.4">DI</text>
<text x="91.8" y="88.4">GND</text>
<text x="100.4" y="89.8">1</text>
<text x="100.4" y="87.3">2</text>
<text x="111.9" y="87.3">3</text>
<text x="111.9" y="89.8">4</text>
<text x="116.9" y="88.4">DI</text>
<text x="124.8" y="88.4">GND</text>
<text x="133.4" y="89.8">1</text>
<text x="133.4" y="87.3">2</text>
<text x="145" y="87.3">3</text>
<text x="145" y="89.8">4</text>
<text x="149.9" y="88.4">DI</text>
<text x="157.9" y="88.4">GND</text>
<text x="166.4" y="89.8">1</text>
<text x="166.4" y="87.3">2</text>
<text x="178" y="87.3">3</text>
<text x="178" y="89.8">4</text>
<text x="182.9" y="88.4">DI</text>
<text x="190.9" y="88.4">GND</text>
<text x="199.4" y="89.8">1</text>
<text x="199.4" y="87.3">2</text>
<text x="50.9" y="90.9">VDD</text>
<text x="60.4" y="90.9">DO</text>
<text x="83.9" y="90.9">VDD</text>
<text x="93.4" y="90.9">DO</text>
<text x="116.9" y="90.9">VDD</text>
<text x="126.4" y="90.9">DO</text>
<text x="149.9" y="90.9">VDD</text>
<text x="159.4" y="90.9">DO</text>
<text x="182.9" y="90.9">VDD</text>
<text x="192.4" y="90.9">DO</text>
<text x="45.9" y="105.1">3</text>
<text x="45.9" y="107.6">4</text>
<text x="50.9" y="106.2">DI</text>
<text x="58.8" y="106.2">GND</text>
<text x="67.4" y="107.6">1</text>
<text x="67.4" y="105.1">2</text>
<text x="78.9" y="105.1">3</text>
<text x="78.9" y="107.6">4</text>
<text x="83.9" y="106.2">DI</text>
<text x="91.8" y="106.2">GND</text>
<text x="100.4" y="107.6">1</text>
<text x="100.4" y="105.1">2</text>
<text x="111.9" y="105.1">3</text>
<text x="111.9" y="107.6">4</text>
<text x="116.9" y="106.2">DI</text>
<text x="124.8" y="106.2">GND</text>
<text x="133.4" y="107.6">1</text>
<text x="133.4" y="105.1">2</text>
<text x="145" y="105.1">3</text>
<text x="145" y="107.6">4</text>
<text x="149.9" y="106.2">DI</text>
<text x="157.9" y="106.2">GND</text>
<text x="166.4" y="107.6">1</text>
<text x="166.4" y="105.1">2</text>
<text x="178" y="105.1">3</text>
<text x="178" y="107.6">4</text>
<text x="182.9" y="106.2">DI</text>
<text x="190.9" y="106.2">GND</text>
<text x="199.4" y="107.6">1</text>
<text x="199.4" y="105.1">2</text>
<text x="50.9" y="108.7">VDD</text>
<text x="60.4" y="108.7">DO</text>
<text x="83.9" y="108.7">VDD</text>
<text x="93.4" y="108.7">DO</text>
<text x="116.9" y="108.7">VDD</text>
<text x="126.4" y="108.7">DO</text>
<text x="149.9" y="108.7">VDD</text>
<text x="159.4" y="108.7">DO</text>
<text x="182.9" y="108.7">VDD</text>
<text x="192.4" y="108.7">DO</text>
<text x="45.9" y="122.8">3</text>
<text x="45.9" y="125.4">4</text>
<text x="50.9" y="123.9">DI</text>
<text x="58.8" y="123.9">GND</text>
<text x="67.4" y="125.4">1</text>
<text x="67.4" y="122.8">2</text>
<text x="78.9" y="122.8">3</text>
<text x="78.9" y="125.4">4</text>
<text x="83.9" y="123.9">DI</text>
<text x="91.8" y="123.9">GND</text>
<text x="100.4" y="125.4">1</text>
<text x="100.4" y="122.8">2</text>
<text x="111.9" y="122.8">3</text>
<text x="111.9" y="125.4">4</text>
<text x="116.9" y="123.9">DI</text>
<text x="124.8" y="123.9">GND</text>
<text x="133.4" y="125.4">1</text>
<text x="133.4" y="122.8">2</text>
<text x="145" y="122.8">3</text>
<text x="145" y="125.4">4</text>
<text x="149.9" y="123.9">DI</text>
<text x="157.9" y="123.9">GND</text>
<text x="166.4" y="125.4">1</text>
<text x="166.4" y="122.8">2</text>
<text x="178" y="122.8">3</text>
<text x="178" y="125.4">4</text>
<text x="182.9" y="123.9">DI</text>
<text x="190.9" y="123.9">GND</text>
<text x="199.4" y="125.4">1</text>
<text x="199.4" y="122.8">2</text>
<text x="50.9" y="126.4">VDD</text>
<text x="60.4" y="126.4">DO</text>
<text x="83.9" y="126.4">VDD</text>
<text x="93.4" y="126.4">DO</text>
<text x="116.9" y="126.4">VDD</text>
<text x="126.4" y="126.4">DO</text>
<text x="149.9" y="126.4">VDD</text>
<text x="159.4" y="126.4">DO</text>
<text x="182.9" y="126.4">VDD</text>
<text x="192.4" y="126.4">DO</text>
<text x="235" y="159.5">5.0V</text>
<text x="82.6" y="164.6">12V</text>
<text x="211" y="170.9">P26</text>
<text x="222.1" y="169.5">10k</text>
<text x="207.1" y="178.5">EC11 B</text>
<text x="226.1" y="182.4">B</text>
<text x="234.9" y="182.4">E</text>
<text x="122.1" y="186.3">3</text>
<text x="127.1" y="187.4">VIN</text>
<text x="146.5" y="187.4">VOUT</text>
<text x="156.3" y="186.3">2</text>
<text x="169" y="186.1">5.0V</text>
<text x="226.1" y="187.4">C</text>
<text x="136.1" y="192.7">GND</text>
<text x="143.6" y="196.3">AMS1117</text>
<text x="152.9" y="196.3">5.0v</text>
<text x="224.6" y="196.5">EC11</text>
<text x="226.1" y="192.5">A</text>
<text x="234.7" y="192.5">D</text>
<text x="235" y="197.6">5.0V</text>
<text x="117.1" y="202.4">105</text>
<text x="136.7" y="198.8">1</text>
<text x="167.9" y="202.4">105</text>
<text x="207.1" y="203.9">EC11 A</text>
<text x="211" y="198.8">P32</text>
<text x="87.5" y="207.6">2.2k</text>
<text x="222.1" y="210.2">10k</text>
<text x="17.9" y="226.8">P00</text>
<text x="17.9" y="231.9">P01</text>
<text x="33.1" y="228.1">P0.0/AD0/RxD3</text>
<text x="33.1" y="233.2">P0.1/AD1/TxD3</text>
<text x="86.2" y="228.1">P4.5/ALE/PWM3_2</text>
<text x="86.5" y="233.2">P2.7/A15/PWM2_2</text>
<text x="17.9" y="236.9">P02</text>
<text x="33.1" y="238.2">P0.2/AD2/RxD4</text>
<text x="87.2" y="238.2">P2.6/A14/CCP1_3</text>
<text x="113.1" y="236.9">P26</text>
<text x="17.9" y="242">P03</text>
<text x="33.1" y="243.3">P0.3/AD3/TxD4</text>
<text x="87.2" y="243.3">P2.5/A13/CCP0_3</text>
<text x="17.9" y="247.1">P04</text>
<text x="33.1" y="248.4">P0.4/AD4/T3CLKO</text>
<text x="74.3" y="248.4">P2.4/A12/ECI_3/SS_2/PWMFLT</text>
<text x="33.1" y="253.5">P0.5/AD5/T3/PWMFLT_2</text>
<text x="80.8" y="253.5">P2.3/A11/MOSI_2/PWM5</text>
<text x="33.1" y="258.6">P0.6/AD6/T4CLKO</text>
<text x="33.1" y="263.6">P0.7/AD7/T4/PWM6_2</text>
<text x="80.7" y="258.6">P2.2/A10/MISO_2/PWM4</text>
<text x="81.6" y="263.6">P2.1/A9/SCLK_2/PWM3</text>
<text x="200.8" y="259.8">P01</text>
<text x="33.1" y="268.7">P1.0/ADC0/CCP1/RxD2</text>
<text x="81.4" y="268.7">P2.0/A8/RSTOUT_LOW</text>
<text x="33.1" y="273.8">P1.1/ADC1/CCP0/TxD2</text>
<text x="87.1" y="273.8">P4.4/RD/PWM4_2</text>
<text x="200.8" y="272.5">P02</text>
<text x="33.1" y="278.9">P1.2/ADC2/SS/ECI/CMPO</text>
<text x="86.6" y="278.9">P4.2/WR/PWM5_2</text>
<text x="33.1" y="284">P1.3/ADC3/MOSI</text>
<text x="91.8" y="284">P4.1/MISO_3</text>
<text x="200.8" y="285.2">P03</text>
<text x="33.1" y="289">P1.4/ADC4/MISO</text>
<text x="81.3" y="289">P3.7/INT3/TxD_2/PWM2</text>
<text x="33.1" y="294.1">P1.5/ADC5/SCLK</text>
<text x="33.1" y="299.2">P1.6/ADC6/RxD_3/XTAL2/MCLKO_2/PWM6</text>
<text x="79.4" y="294.1">P3.6/INT2/RxD_2/CCP1_2</text>
<text x="79.5" y="299.2">P3.5/T1/T0CLKO/CCP0_2</text>
<text x="200.8" y="297.9">P04</text>
<text x="33.1" y="304.3">P1.7/ADC7/TxD_3/XTAL1/PWM7</text>
<text x="81.7" y="304.3">P3.4/T0/T1CLKO/ECI_2</text>
<text x="33.1" y="309.4">P5.4/RST/MCLKO/SS_3/CMP-</text>
<text x="94.8" y="309.4">P3.3/INT1</text>
<text x="17.4" y="313.1">5.0V</text>
<text x="33.1" y="314.4">VCC</text>
<text x="94.8" y="314.4">P3.2/INT0</text>
<text x="113.1" y="313.1">P32</text>
<text x="33.1" y="319.5">P5.5/CMP+</text>
<text x="92.5" y="319.5">P3.1/TxD/T2</text>
<text x="113.1" y="323.3">USB-TxD</text>
<text x="113.1" y="318.2">USB-RxD</text>
<text x="33.1" y="324.6">GND</text>
<text x="81.4" y="324.6">P3.0/RxD/INT4/T2CLKO</text>
</g>
<g font-size="2.1">
<text x="214.1" y="178.5">相</text>
<text x="214" y="203.9">相</text>
</g>
</svg>
